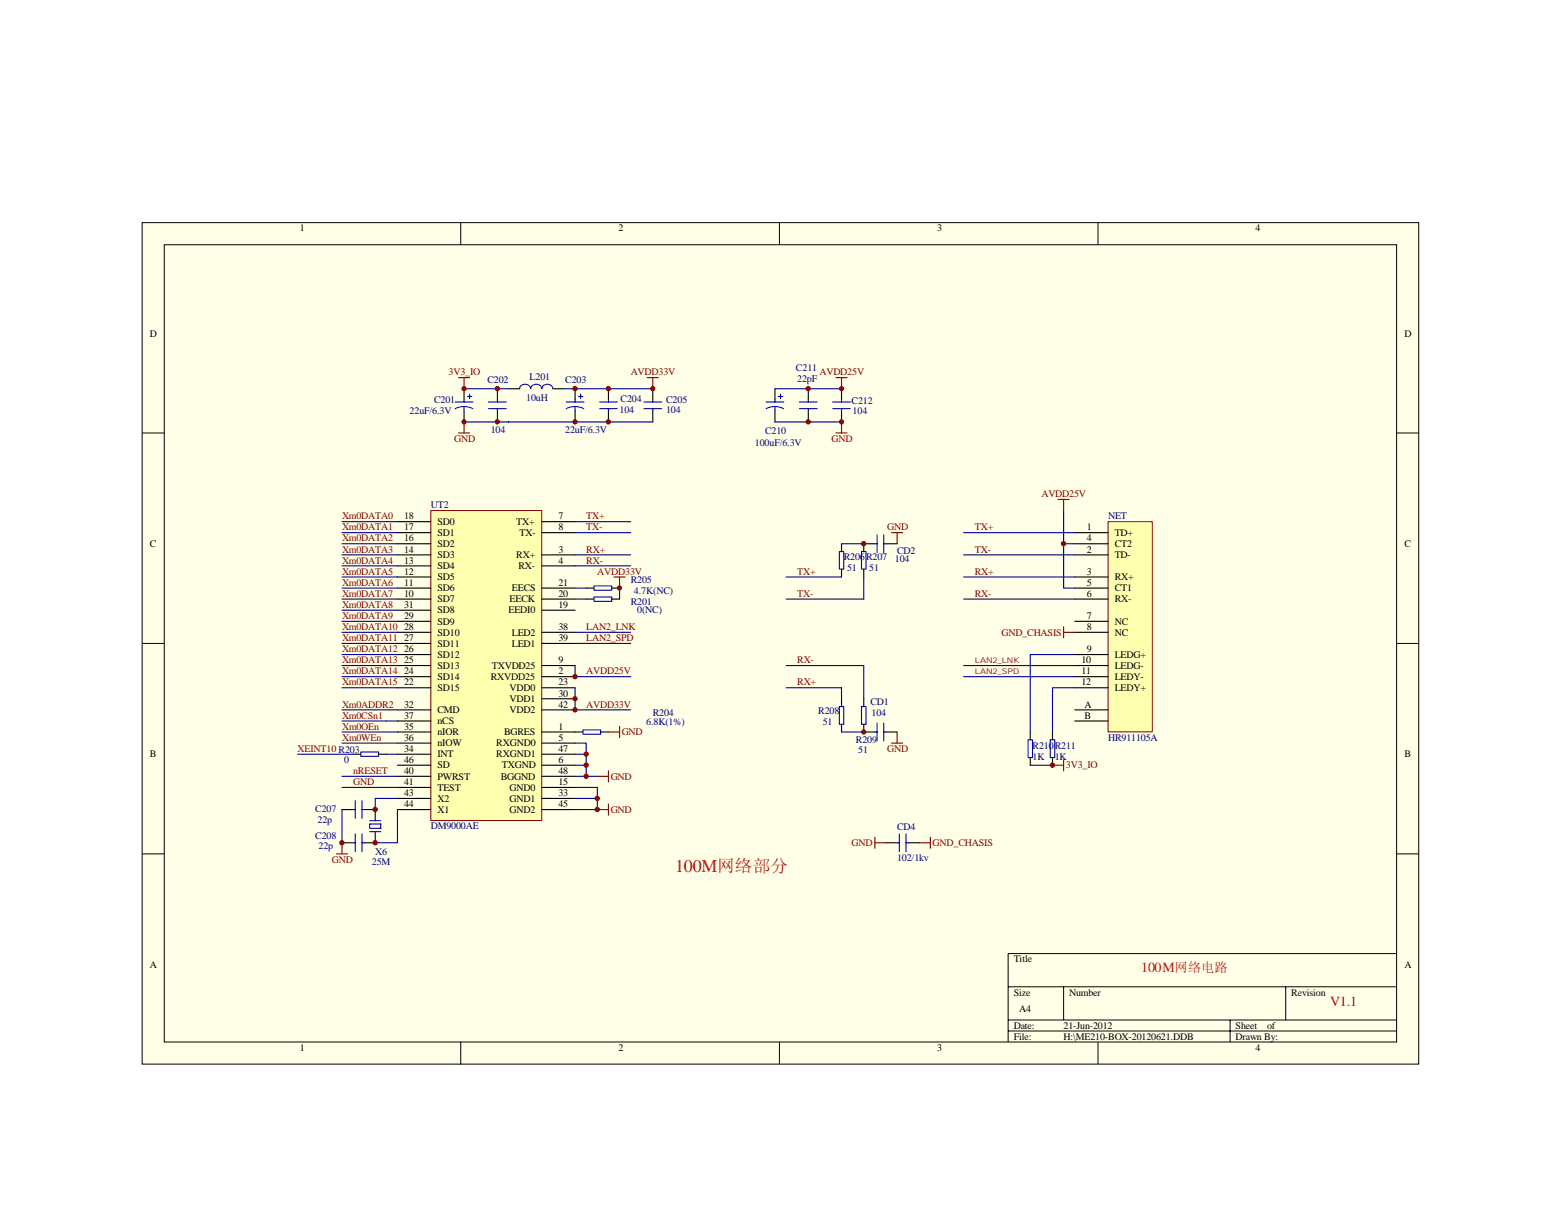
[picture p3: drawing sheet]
<svg xmlns="http://www.w3.org/2000/svg" width="279mm" height="216mm" viewBox="0 0 279 216" stroke-linecap="round" stroke-linejoin="round" font-family="sans-serif">
<path d="M25.4 39.9h228.5v150.6h-228.5z" fill="#ffffe8"/>
<g fill="none" stroke="#000" stroke-width=".18">
<path d="M25.4 39.9h228.5v150.6h-228.5zM82.5 39.9v3.9M139.5 39.9v3.9M196.5 39.9v3.9M29.4 43.8h220.6v142.7h-220.6zM25.4 77.5h4M250 77.5h4M25.4 115.2h4M250 115.2h4M25.4 152.9h4M250 152.9h4M180.4 176.7h69.6"/>
<path d="M190.4 176.7v5.9M230.1 176.7v5.9M250 170.7h-69.6v15.9M82.5 186.6v3.9M139.5 186.6v3.9M180.4 182.6h69.6M180.4 184.6h69.6M196.5 186.6v3.9M220.2 182.6v4"/>
</g>
<path d="M77.1 91.4h19.9v55.5h-19.9z" fill="#ffffb0"/>
<path d="M77.1 91.4h19.9v55.5h-19.9z" fill="none" stroke="#800000" stroke-width=".18"/>
<g fill="none" stroke="#000" stroke-width=".2">
<path d="M83.1 69.6v2M83.1 73.6v1.9M89 69.6v2M89 73.6v1.9M91 69.6h2M99 69.6h1.9M102.9 69.6v2M102.9 73.6v1.9M108.9 69.6v2M108.9 73.6v1.9M116.8 69.6v2M116.8 73.6v1.9"/>
<path d="M138.7 69.6v2M138.7 73.6v1.9M144.7 69.6v2M144.7 73.6v1.9M150.6 69.6v2M150.6 73.6v1.9M71.1 93.4h6M71.1 95.4h6M71.1 97.3h6M71.1 99.3h6M97 93.4h5.9M97 95.4h5.9"/>
<path d="M97 99.3h5.9M71.1 101.3h6M71.1 103.3h6M71.1 105.3h6M71.1 107.3h6M71.1 109.2h6M71.1 111.2h6M71.1 113.2h6M71.1 115.2h6M71.1 117.2h6M71.1 119.1h6M97 101.3h5.9"/>
<path d="M97 105.3h5.9M97 107.3h5.9M97 109.2h5.9M97 113.2h5.9M97 115.2h5.9M97 119.1h5.9M104.9 105.3h1.4M104.9 107.3h1.4M109.5 105.3h1.4M109.5 107.3h1.4M63.2 135h1.4M67.8 135h1.4"/>
<path d="M71.1 121.1h6M71.1 123.1h6M71.1 127.1h6M71.1 129.1h6M71.1 131h6M71.1 133h6M71.1 135h6M71.1 137h6M71.1 139h6M97 121.1h5.9M97 123.1h5.9M97 127.1h5.9"/>
<path d="M97 131h7.3M97 133h5.9M97 135h5.9M97 137h5.9M97 139h5.9M97 125.1h5.9M107.5 131h1.4M184.4 131v1.4M184.4 135.6v1.4M188.4 131v1.4M188.4 135.6v1.4M61.2 144.9h2"/>
<path d="M61.2 150.9h2M65.2 144.9h2v2M67.2 148.9v2h-2M71.1 141h6M71.1 142.9h6M71.1 144.9h6M97 141h5.9M97 142.9h5.9M97 144.9h5.9M158.6 150.9h2M162.6 150.9h1.9"/>
</g>
<g fill="none" stroke="#00f" stroke-width=".2">
<path d="M81.5 73.2a3.3 3.3 0 0 1 3.1 0M81.5 72h3.1M83.1 71.6v.4M83.1 72.8v.8M83.7 71h.8M84.1 70.6v.8M87.4 72h3.2M87.4 73.2h3.2M89 71.6v.4M89 73.2v.4M93 69.6a1.01 1.01 0 0 1 1-.8 1.01 1.01 0 0 1 1 .8M95 69.6a1.01 1.01 0 0 1 1-.8 1.01 1.01 0 0 1 1 .8 1.01 1.01 0 0 1 .9-.8 1.01 1.01 0 0 1 1 .8"/>
<path d="M101.3 73.2a3.2 3.2 0 0 1 3.2 0M101.3 72h3.2M102.9 71.6v.4M102.9 72.8v.8M103.5 71h.8M103.9 70.6v.8M107.3 72h3.2M107.3 73.2h3.2M108.9 71.6v.4M108.9 73.2v.4M115.3 72h3.1M115.3 73.2h3.1"/>
<path d="M116.8 71.6v.4M116.8 73.2v.4M137.1 73.2a3.3 3.3 0 0 1 3.2 0M137.1 72h3.2M138.7 71.6v.4M138.7 72.8v.8M139.3 71h.8M139.7 70.6v.8M143.1 72h3.2M143.1 73.2h3.2M144.7 71.6v.4M144.7 73.2v.4"/>
<path d="M149 72h3.2M149 73.2h3.2M150.6 71.6v.4M150.6 73.2v.4M106.3 104.9h3.2v.8h-3.2zM106.3 106.9h3.2v.8h-3.2zM64.6 134.6h3.2v.8h-3.2zM104.3 130.7h3.2v.7h-3.2zM184 132.4h.8v3.2h-.8zM188 132.4h.8v3.2h-.8zM63.2 144.9h.4M63.2 150.9h.4"/>
<path d="M63.6 143.3v3.2M63.6 149.3v3.2M64.8 143.3v3.2M64.8 149.3v3.2M64.8 144.9h.4M64.8 150.9h.4M66.2 147.5h2v.8h-2zM66.2 146.9h2M66.2 148.9h2M160.6 150.9h.4M161 149.3v3.2M162.2 150.9h.4"/>
<path d="M162.2 149.3v3.2"/>
</g>
<g fill="none" stroke="#000080" stroke-width=".2">
<path d="M83.1 69.6h7.9M83.1 75.5h33.7M100.9 69.6h15.9M138.7 69.6h11.9M138.7 75.5h11.9M61.2 93.4h9.9M61.2 95.4h9.9M61.2 97.3h9.9M61.2 99.3h9.9M102.9 93.4h10M102.9 95.4h10M102.9 99.3h10"/>
<path d="M61.2 101.3h9.9M61.2 103.3h9.9M61.2 105.3h9.9M61.2 107.3h9.9M61.2 109.2h9.9M61.2 111.2h9.9M61.2 113.2h9.9M61.2 115.2h9.9M61.2 117.2h9.9M61.2 119.1h9.9M102.9 101.3h10M102.9 105.3h2"/>
<path d="M102.9 107.3h2M102.9 113.2h10M102.9 115.2h10M102.9 119.1v2h10M110.9 105.3v2M192.4 117.2h-8v13.8M53.3 135h9.9M61.2 121.1h9.9M61.2 127.1h9.9M61.2 129.1h9.9M61.2 131h9.9M61.2 133h9.9"/>
<path d="M61.2 139h9.9M61.2 123.1h9.9M69.2 135h1.9M102.9 133h2v4h-2M102.9 123.1v4h10M102.9 135h2M104.9 137v2h-2M104.9 139h2M184.4 137h4M61.2 144.9v6M61.2 141h9.9M71.1 142.9h-3.9v2"/>
<path d="M71.1 144.9v6h-3.9M102.9 141h4v3.9h-4M102.9 142.9h4"/>
</g>
<g fill="none" stroke="#800000" stroke-width=".2">
<path d="M82.1 67.6h2M82.1 77.5h2M83.1 67.6v2M83.1 75.5v2M115.8 67.6h2M116.8 67.6v2M149.6 67.6h2M149.6 77.5h2M150.6 67.6v2M150.6 75.5v2M109.9 103.3h2M110.9 103.3v2"/>
<path d="M106.9 139h2M108.9 138v2M108.9 131h2M110.9 130v2M188.4 137h2M190.4 136v2M60.2 152.9h2M61.2 150.9v2M106.9 144.9h2M108.9 143.9v2M156.6 149.9v2M156.6 150.9h2"/>
<path d="M164.5 150.9h2M166.5 149.9v2"/>
</g>
<g fill="#800000" stroke="#800000" stroke-width=".18">
<circle cx="102.9" cy="125.1" r=".39"/>
<circle cx="102.9" cy="127.1" r=".39"/>
<circle cx="102.9" cy="121.1" r=".39"/>
<circle cx="67.1" cy="144.9" r=".39"/>
<circle cx="67.1" cy="150.9" r=".39"/>
<circle cx="61.2" cy="150.9" r=".39"/>
<circle cx="110.9" cy="105.3" r=".38"/>
<circle cx="106.9" cy="144.9" r=".39"/>
<circle cx="150.6" cy="69.6" r=".38"/>
<circle cx="150.6" cy="75.5" r=".38"/>
<circle cx="144.7" cy="75.5" r=".38"/>
<circle cx="144.7" cy="69.6" r=".38"/>
<circle cx="102.9" cy="75.5" r=".39"/>
<circle cx="89" cy="69.6" r=".39"/>
<circle cx="89" cy="75.5" r=".39"/>
<circle cx="116.8" cy="69.6" r=".38"/>
<circle cx="83.1" cy="75.5" r=".38"/>
<circle cx="102.9" cy="69.6" r=".39"/>
<circle cx="108.9" cy="69.6" r=".39"/>
<circle cx="108.9" cy="75.5" r=".39"/>
<circle cx="104.9" cy="137" r=".39"/>
<circle cx="104.9" cy="139" r=".39"/>
<circle cx="106.9" cy="142.9" r=".39"/>
<circle cx="104.9" cy="135" r=".39"/>
</g>
<path d="M198.4 93.4h7.8v37.6h-7.8z" fill="#ffffb0"/>
<path d="M198.3 93.4h7.9v37.6h-7.9z" fill="none" stroke="#800000" stroke-width=".18"/>
<g fill="none" stroke="#000" stroke-width=".2">
<path d="M150.6 97.3v1.4M156.6 97.3h-2v1.4M158.6 97.3h2M192.4 95.4h5.9M192.4 99.3h5.9M192.4 97.3h5.9M150.6 101.9v1.4M154.6 101.9v1.4M192.4 103.3h5.9M192.4 105.3h5.9M192.4 107.3h5.9M192.4 111.2h5.9"/>
<path d="M192.4 113.2h5.9M192.4 117.2h5.9M192.4 119.1h5.9M150.6 125.1v1.4M150.6 129.7v1.3M154.6 129.7v1.3h2M154.6 125.1v1.4M158.6 131h2M192.4 121.1h5.9M192.4 123.1h5.9M192.4 127.1h5.9M192.4 129.1h5.9"/>
</g>
<g fill="none" stroke="#000080" stroke-width=".2">
<path d="M150.6 97.3h4M172.5 95.4h19.9M172.5 99.3h19.9M190.4 91.4v13.9h2M190.4 97.3h2M140.7 119.1h13.9v6M140.7 103.3h9.9M154.6 103.3v4h-13.9M172.5 103.3h19.9M172.5 107.3h19.9M172.5 119.1h19.9M140.7 123.1h9.9v2"/>
<path d="M150.6 131h4M172.5 121.1h19.9M192.4 123.1h-4v7.9"/>
</g>
<path d="M159.6 95.4h2M160.6 95.4v1.9M189.4 89.4h2M190.4 89.4v2M190.4 112.2v2M190.4 113.2h2M159.6 133h2M160.6 131v2" fill="none" stroke="#800000" stroke-width=".2"/>
<path d="M150.2 98.7h.8v3.2h-.8zM154.2 98.7h.8v3.2h-.8zM156.6 97.3h.4M157 95.8v3.1M158.2 95.8v3.1M158.2 97.3h.4M150.2 126.5h.8v3.2h-.8zM154.2 126.5h.8v3.2h-.8zM156.6 131h.4M157 129.5v3.1M158.2 129.5v3.1M158.2 131h.4" fill="none" stroke="#00f" stroke-width=".2"/>
<g fill="#800000" stroke="#800000" stroke-width=".18">
<circle cx="190.4" cy="97.3" r=".39"/>
<circle cx="154.6" cy="131" r=".39"/>
<circle cx="154.6" cy="97.3" r=".39"/>
<circle cx="188.4" cy="137" r=".39"/>
<circle cx="83.1" cy="69.6" r=".38"/>
</g>
<text font-size="3.2" fill="#f00" x="120.8" y="156.1">100M网络部分</text>
<g font-size="2.5" fill="#f00">
<text x="204.3" y="174.1">100M网络电路</text>
<text x="238.1" y="180">V1.1</text>
</g>
<g font-size="1.8">
<text x="53.7" y="41.4">1</text>
<text x="110.7" y="41.4">2</text>
<text x="167.7" y="41.4">3</text>
<text x="224.7" y="41.4">4</text>
<text x="26.8" y="60.3">D</text>
<text x="251.4" y="60.3">D</text>
<text x="72.3" y="93">18</text>
<text x="72.3" y="95">17</text>
<text x="78.3" y="94">SD0</text>
<text x="78.3" y="95.9">SD1</text>
<text x="92.4" y="94">TX+</text>
<text x="93" y="95.9">TX-</text>
<text x="99.9" y="93">7</text>
<text x="99.9" y="95">8</text>
<text x="194.5" y="95">1</text>
<text x="199.5" y="95.9">TD+</text>
<text x="26.8" y="97.9">C</text>
<text x="72.3" y="96.9">16</text>
<text x="72.3" y="98.9">14</text>
<text x="72.3" y="100.9">13</text>
<text x="78.3" y="97.9">SD2</text>
<text x="78.3" y="99.9">SD3</text>
<text x="78.3" y="101.9">SD4</text>
<text x="92.4" y="99.9">RX+</text>
<text x="92.8" y="101.9">RX-</text>
<text x="99.9" y="98.9">3</text>
<text x="99.9" y="100.9">4</text>
<text x="194.5" y="98.9">2</text>
<text x="194.5" y="96.9">4</text>
<text x="199.5" y="99.9">TD-</text>
<text x="199.5" y="97.9">CT2</text>
<text x="251.4" y="97.9">C</text>
<text x="72.3" y="102.9">12</text>
<text x="72.3" y="104.9">11</text>
<text x="72.3" y="106.8">10</text>
<text x="78.3" y="103.9">SD5</text>
<text x="78.3" y="105.9">SD6</text>
<text x="78.3" y="107.8">SD7</text>
<text x="91.2" y="107.8">EECK</text>
<text x="91.6" y="105.9">EECS</text>
<text x="99.9" y="104.9">21</text>
<text x="99.9" y="106.8">20</text>
<text x="194.5" y="102.9">3</text>
<text x="194.5" y="104.9">5</text>
<text x="194.5" y="106.8">6</text>
<text x="199.5" y="103.9">RX+</text>
<text x="199.5" y="105.9">CT1</text>
<text x="199.5" y="107.8">RX-</text>
<text x="72.3" y="108.8">31</text>
<text x="72.3" y="110.8">29</text>
<text x="72.3" y="112.8">28</text>
<text x="78.3" y="109.8">SD8</text>
<text x="78.3" y="111.8">SD9</text>
<text x="78.3" y="113.8">SD10</text>
<text x="91" y="109.8">EEDI0</text>
<text x="91.6" y="113.8">LED2</text>
<text x="99.9" y="112.8">38</text>
<text x="99.9" y="108.8">19</text>
<text x="194.5" y="110.8">7</text>
<text x="194.5" y="112.8">8</text>
<text x="199.5" y="111.8">NC</text>
<text x="199.5" y="113.8">NC</text>
<text x="72.3" y="114.8">27</text>
<text x="72.3" y="116.8">26</text>
<text x="72.3" y="118.7">25</text>
<text x="78.3" y="115.8">SD11</text>
<text x="78.3" y="117.8">SD12</text>
<text x="78.3" y="119.7">SD13</text>
<text x="88" y="119.7">TXVDD25</text>
<text x="91.6" y="115.8">LED1</text>
<text x="99.9" y="114.8">39</text>
<text x="99.9" y="118.7">9</text>
<text x="193.5" y="118.7">10</text>
<text x="194.5" y="116.8">9</text>
<text x="199.5" y="117.8">LEDG+</text>
<text x="199.5" y="119.7">LEDG-</text>
<text x="72.3" y="120.7">24</text>
<text x="72.3" y="122.7">22</text>
<text x="78.3" y="121.7">SD14</text>
<text x="78.3" y="123.7">SD15</text>
<text x="87.8" y="121.7">RXVDD25</text>
<text x="91.2" y="123.7">VDD0</text>
<text x="91.2" y="125.7">VDD1</text>
<text x="99.9" y="120.7">2</text>
<text x="99.9" y="122.7">23</text>
<text x="99.9" y="124.7">30</text>
<text x="193.5" y="120.7">11</text>
<text x="193.5" y="122.7">12</text>
<text x="199.5" y="121.7">LEDY-</text>
<text x="199.5" y="123.7">LEDY+</text>
<text x="72.3" y="126.7">32</text>
<text x="72.3" y="128.7">37</text>
<text x="72.3" y="130.6">35</text>
<text x="78.3" y="127.7">CMD</text>
<text x="78.3" y="129.6">nCS</text>
<text x="78.3" y="131.6">nIOR</text>
<text x="90.2" y="131.6">BGRES</text>
<text x="91.2" y="127.7">VDD2</text>
<text x="99.9" y="130.6">1</text>
<text x="99.9" y="126.7">42</text>
<text x="194.1" y="126.7">A</text>
<text x="194.1" y="128.7">B</text>
<text x="26.8" y="135.6">B</text>
<text x="72.3" y="132.6">36</text>
<text x="72.3" y="134.6">34</text>
<text x="72.3" y="136.6">46</text>
<text x="78.3" y="133.6">nIOW</text>
<text x="78.3" y="135.6">INT</text>
<text x="78.3" y="137.6">SD</text>
<text x="88.8" y="135.6">RXGND1</text>
<text x="88.8" y="133.6">RXGND0</text>
<text x="89.8" y="137.6">TXGND</text>
<text x="99.9" y="136.6">6</text>
<text x="99.9" y="134.6">47</text>
<text x="99.9" y="132.6">5</text>
<text x="251.4" y="135.6">B</text>
<text x="72.3" y="138.6">40</text>
<text x="72.3" y="140.5">41</text>
<text x="72.3" y="142.5">43</text>
<text x="78.3" y="139.6">PWRST</text>
<text x="78.3" y="141.5">TEST</text>
<text x="78.3" y="143.5">X2</text>
<text x="89.6" y="139.6">BGGND</text>
<text x="91.2" y="141.5">GND0</text>
<text x="91.2" y="143.5">GND1</text>
<text x="99.9" y="138.6">48</text>
<text x="99.9" y="140.5">15</text>
<text x="99.9" y="142.5">33</text>
<text x="72.3" y="144.5">44</text>
<text x="78.3" y="145.5">X1</text>
<text x="91.2" y="145.5">GND2</text>
<text x="99.9" y="144.5">45</text>
<text x="26.8" y="173.2">A</text>
<text x="181.4" y="172.3">Title</text>
<text x="251.4" y="173.2">A</text>
<text x="181.4" y="178.2">Size</text>
<text x="191.4" y="178.2">Number</text>
<text x="231.1" y="178.2">Revision</text>
<text x="181.4" y="184.2">Date:</text>
<text x="182.4" y="181.2">A4</text>
<text x="190.4" y="184.2">21-Jun-2012</text>
<text x="221.2" y="184.2">Sheet</text>
<text x="226.8" y="184.2">of</text>
<text x="53.7" y="188.1">1</text>
<text x="110.7" y="188.1">2</text>
<text x="167.7" y="188.1">3</text>
<text x="181.4" y="186.1">File:</text>
<text x="190.4" y="186.1">H:\ME210-BOX-20120621.DDB</text>
<text x="221.2" y="186.1">Drawn By:</text>
<text x="224.7" y="188.1">4</text>
</g>
<g font-size="1.8" fill="#800000">
<text x="80.3" y="67.2">3V3_IO</text>
<text x="112.9" y="67.2">AVDD33V</text>
<text x="146.7" y="67.2">AVDD25V</text>
<text x="81.3" y="79.1">GND</text>
<text x="148.8" y="79.1">GND</text>
<text x="186.4" y="89">AVDD25V</text>
<text x="61.2" y="93">Xm0DATA0</text>
<text x="61.2" y="95">Xm0DATA1</text>
<text x="104.9" y="93">TX+</text>
<text x="104.9" y="95">TX-</text>
<text x="158.8" y="95">GND</text>
<text x="174.5" y="95">TX+</text>
<text x="61.2" y="96.9">Xm0DATA2</text>
<text x="61.2" y="98.9">Xm0DATA3</text>
<text x="61.2" y="100.9">Xm0DATA4</text>
<text x="104.9" y="98.9">RX+</text>
<text x="104.9" y="100.9">RX-</text>
<text x="174.5" y="98.9">TX-</text>
<text x="61.2" y="102.9">Xm0DATA5</text>
<text x="61.2" y="104.9">Xm0DATA6</text>
<text x="61.2" y="106.8">Xm0DATA7</text>
<text x="106.9" y="102.9">AVDD33V</text>
<text x="142.7" y="102.9">TX+</text>
<text x="142.7" y="106.8">TX-</text>
<text x="174.5" y="102.9">RX+</text>
<text x="174.5" y="106.8">RX-</text>
<text x="61.2" y="108.8">Xm0DATA8</text>
<text x="61.2" y="110.8">Xm0DATA9</text>
<text x="61.2" y="112.8">Xm0DATA10</text>
<text x="104.9" y="112.8">LAN2_LNK</text>
<text x="179.2" y="113.8">GND_CHASIS</text>
<text x="61.2" y="114.8">Xm0DATA11</text>
<text x="61.2" y="116.8">Xm0DATA12</text>
<text x="61.2" y="118.7">Xm0DATA13</text>
<text x="104.9" y="114.8">LAN2_SPD</text>
<text x="142.7" y="118.7">RX-</text>
<text x="61.2" y="120.7">Xm0DATA14</text>
<text x="61.2" y="122.7">Xm0DATA15</text>
<text x="104.9" y="120.7">AVDD25V</text>
<text x="142.7" y="122.7">RX+</text>
<text x="61.2" y="130.6">Xm0OEn</text>
<text x="61.2" y="126.7">Xm0ADDR2</text>
<text x="61.2" y="128.7">Xm0CSn1</text>
<text x="104.9" y="126.7">AVDD33V</text>
<text x="111.3" y="131.6">GND</text>
<text x="53.3" y="134.6">XEINT10 R203</text>
<text x="61.2" y="132.6">Xm0WEn</text>
<text x="158.8" y="134.6">GND</text>
<text x="190.8" y="137.6">3V3_IO</text>
<text x="63.2" y="140.5">GND</text>
<text x="63.2" y="138.6">nRESET</text>
<text x="109.3" y="139.6">GND</text>
<text x="109.3" y="145.5">GND</text>
<text x="59.4" y="154.4">GND</text>
<text x="152.4" y="151.4">GND</text>
<text x="166.9" y="151.4">GND_CHASIS</text>
</g>
<g font-size="1.8" fill="#000080">
<text x="87.2" y="68.6">C202</text>
<text x="94.2" y="71.8">10uH</text>
<text x="94.8" y="68">L201</text>
<text x="101.2" y="68.6">C203</text>
<text x="111.1" y="71.9">C204</text>
<text x="142.5" y="66.4">C211</text>
<text x="142.7" y="68.4">22pF</text>
<text x="73.3" y="74.1">22uF/6.3V</text>
<text x="77.7" y="72.1">C201</text>
<text x="87.8" y="77.5">104</text>
<text x="101.2" y="77.5">22uF/6.3V</text>
<text x="110.9" y="73.9">104</text>
<text x="119.2" y="72.1">C205</text>
<text x="119.2" y="73.9">104</text>
<text x="136.9" y="77.7">C210</text>
<text x="152.4" y="72.3">C212</text>
<text x="152.6" y="74.1">104</text>
<text x="135.1" y="79.9">100uF/6.3V</text>
<text x="77.1" y="91">UT2</text>
<text x="198.3" y="93">NET</text>
<text x="151" y="100.3">R206R207</text>
<text x="160.2" y="100.7">104</text>
<text x="160.6" y="99.1">CD2</text>
<text x="112.9" y="104.5">R205</text>
<text x="113.5" y="106.3">4.7K(NC)</text>
<text x="151.6" y="102.3">51</text>
<text x="155.6" y="102.3">51</text>
<text x="112.9" y="108.2">R201</text>
<text x="114.1" y="109.8">0(NC)</text>
<text x="115.7" y="129.8">6.8K(1%)</text>
<text x="116.8" y="128.2">R204</text>
<text x="146.5" y="127.8">R208</text>
<text x="147.3" y="129.8">51</text>
<text x="155.8" y="126.3">CD1</text>
<text x="156" y="128.2">104</text>
<text x="61.6" y="136.6">0</text>
<text x="153.2" y="133">R209</text>
<text x="153.6" y="134.8">51</text>
<text x="184.8" y="134">R210</text>
<text x="184.8" y="136">1K</text>
<text x="188.8" y="134">R211</text>
<text x="188.8" y="136">1K</text>
<text x="198.3" y="132.6">HR911105A</text>
<text x="56.4" y="145.3">C207</text>
<text x="56.8" y="147.3">22p</text>
<text x="77.1" y="148.5">DM9000AE</text>
<text x="160.6" y="148.7">CD4</text>
<text x="56.4" y="150.3">C208</text>
<text x="57" y="152">22p</text>
<text x="66.6" y="154.8">25M</text>
<text x="67.2" y="153">X6</text>
<text x="160.6" y="154.2">102/1kv</text>
</g>
<g font-size="1.4" fill="#800000">
<text x="174.5" y="118.7">LAN2_LNK</text>
<text x="174.5" y="120.7">LAN2_SPD</text>
</g>
</svg>
